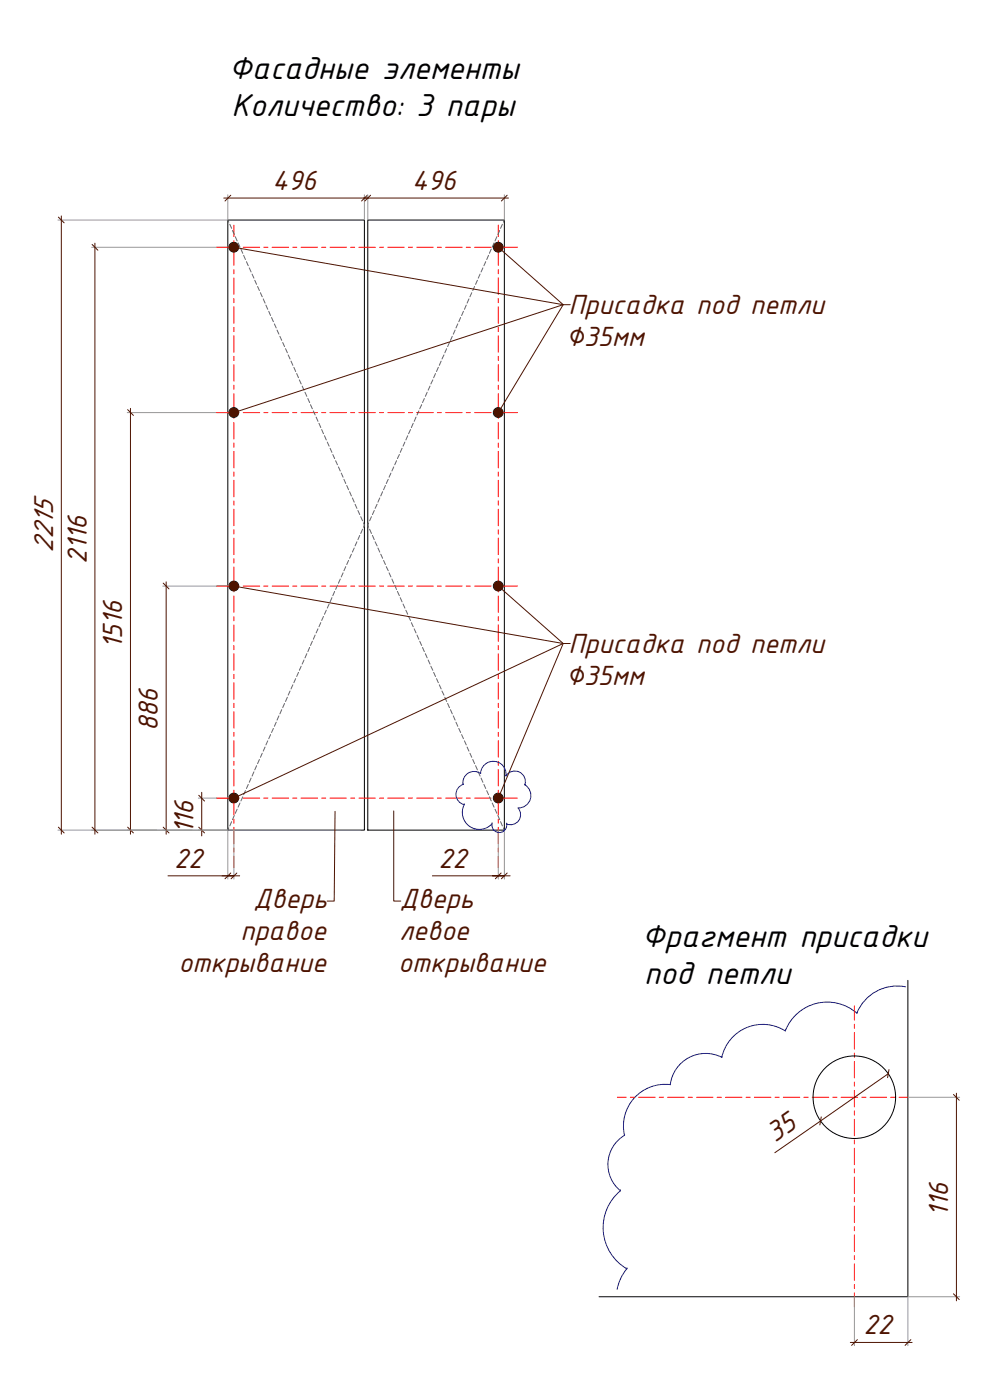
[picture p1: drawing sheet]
<svg xmlns="http://www.w3.org/2000/svg" width="297mm" height="420mm" viewBox="0 0 297 420" stroke-linecap="round" stroke-linejoin="round" font-family="sans-serif">
<!-- layer: 0 -->
<g fill="none" stroke="#000" stroke-width=".3">
<path d="M68.4 66h40.9v183.1h-40.9zM110.3 66h41v183.1h-41zM272.4 294.2v95h-92.7"/>
<circle cx="70.2" cy="74.2" r="1.46"/>
<circle cx="149.5" cy="74.2" r="1.46"/>
<circle cx="70.2" cy="123.8" r="1.46"/>
<circle cx="149.5" cy="123.8" r="1.46"/>
<circle cx="70.2" cy="175.9" r="1.46"/>
<circle cx="149.5" cy="175.9" r="1.46"/>
<circle cx="70.2" cy="239.5" r="1.46"/>
<circle cx="149.5" cy="239.5" r="1.46"/>
<circle cx="256.3" cy="329.3" r="12.4"/>
</g>
<g fill="none" stroke="#989898" stroke-width=".3">
<path d="M68.4 58.5l-.1 7.5h-50.9M109.3 58.5v7.5M110.3 58.5v7.5M151.3 58.5v7.5M27.5 74.2h42.6M38.2 123.8h31.9M48.8 175.9h21.3M59.5 239.5h10.6M17.4 249.1h90.7M68.4 249.1v14.7M70.2 249.1v14.7M149.5 249.1v14.7"/>
<path d="M151.3 249.1v14.7M272.4 329.3h15.5M256.4 389.2v14.7M287.9 389.2h-15.5v14.7"/>
</g>
<g fill="none" stroke="#4d1300" stroke-width=".3">
<path d="M67.1 59.4h85.5M18.4 64.8v185.6M28.5 73v177.4M39.1 122.6v127.8M49.9 174.6v75.8M60.5 237.8v13.1M50.4 262.8h18M68.4 262.8h1.8h-1.8M70.2 262.8h1.7M129.7 262.8h19.8h-1.7M151.3 262.8h-1.8h1.8M151.3 262.8h1.8"/>
<path d="M266.5 322.2l-34 23.7M287 328.1v62.3M255.1 402.9h18.6"/>
</g>
<!-- layer: 0 -->
<g fill="none" stroke="#4d1300" stroke-width=".3">
<path d="M69.2 58.6l-1.7 1.7M110.2 58.6l-1.7 1.7M111.2 58.6l-1.7 1.7M152.2 58.6l-1.8 1.7M17.5 65.2l1.7 1.7M27.6 73.4l1.8 1.7M70.2 74.2l98.8 17.2M149.5 74.2l19.5 17.2M169 91.4l-98.8 32.4M171.1 91.4h-2.1l-19.5 32.4M38.3 122.9l1.7 1.8M49 175l1.7 1.7"/>
<path d="M70.2 175.9l98.8 17.2M149.5 175.9l19.5 17.2M169 193.1l-98.8 46.4M171.1 193.1h-2.1l-19.5 46.4M59.6 238.7l1.8 1.7M17.5 248.2l1.7 1.8M27.6 248.2l1.8 1.8M38.3 248.2l1.7 1.8M49 248.2l1.7 1.8M59.6 248.2l1.8 1.8M100.5 243.5l-.2 26.9h-2.1M118.1 243.4v27h2.2"/>
<path d="M69.2 262l-1.7 1.7M71.1 262l-1.8 1.7M150.4 262l-1.8 1.7M152.2 262l-1.8 1.7M246.4 335.2l-.4 2.4M266.7 321l-.4 2.4M286.1 328.5l1.7 1.7M286.1 388.3l1.7 1.7M257.2 402l-1.7 1.8M273.3 402l-1.7 1.8"/>
</g>
<g fill="none" stroke="#f00" stroke-width=".3">
<path d="M65 74.2h4.2M70.2 67.6v3.4M70.2 72.2v1.3M70.2 74.7v5M70.5 74.2h1.2M73 74.2h4.9M79.1 74.2h1.3M81.6 74.2h5M87.8 74.2h1.3M90.3 74.2h5M96.5 74.2h1.2M99 74.2h5"/>
<path d="M105.2 74.2h1.2M107.7 74.2h4.9M113.9 74.2h1.2M116.4 74.2h4.9M122.5 74.2h1.3M125 74.2h5M131.2 74.2h1.2M133.7 74.2h5M139.9 74.2h1.2M142.4 74.2h4.9M148.6 74.2h1.2M149.5 67.6v3.4"/>
<path d="M149.5 72.2v1.3M149.5 74.7v5M151.1 74.2h4.2M70.2 80.9v1.3M70.2 83.4v4.9M70.2 89.6v1.2M70.2 92.1v4.9M70.2 98.3v1.2M149.5 80.9v1.3M149.5 83.4v4.9M149.5 89.6v1.2M149.5 92.1v4.9"/>
<path d="M149.5 98.3v1.2M70.2 100.8v4.9M70.2 106.9v1.3M70.2 109.4v5M70.2 115.6v1.3M70.2 118.1v5M149.5 100.8v4.9M149.5 106.9v1.3M149.5 109.4v5M149.5 115.6v1.3M149.5 118.1v5M65 123.8h4.2"/>
<path d="M70.2 124.3v1.3M70.2 126.8v4.9M70.2 133v1.2M70.2 135.5v4.9M70.5 123.8h1.2M73 123.8h4.9M79.1 123.8h1.3M81.6 123.8h5M87.8 123.8h1.3M90.3 123.8h5M96.5 123.8h1.2M99 123.8h5"/>
<path d="M105.2 123.8h1.2M107.7 123.8h4.9M113.9 123.8h1.2M116.4 123.8h4.9M122.5 123.8h1.3M125 123.8h5M131.2 123.8h1.2M133.7 123.8h5M139.9 123.8h1.2M142.4 123.8h4.9M148.6 123.8h1.2M149.5 124.3v1.3"/>
<path d="M149.5 126.8v4.9M149.5 133v1.2M149.5 135.5v4.9M151.1 123.8h4.2M70.2 141.6v1.3M70.2 144.1v5M70.2 150.3v1.3M70.2 152.8v5M70.2 159v1.3M149.5 141.6v1.3M149.5 144.1v5M149.5 150.3v1.3"/>
<path d="M149.5 152.8v5M149.5 159v1.3M65 175.9h4.2M70.2 161.5v5M70.2 167.7v1.3M70.2 170.2v4.9M70.2 176.4v1.2M70.2 178.9v4.9M70.5 175.9h1.2M73 175.9h4.9M79.1 175.9h1.3M81.6 175.9h5"/>
<path d="M87.8 175.9h1.3M90.3 175.9h5M96.5 175.9h1.2M99 175.9h5M105.2 175.9h1.2M107.7 175.9h4.9M113.9 175.9h1.2M116.4 175.9h4.9M122.5 175.9h1.3M125 175.9h5M131.2 175.9h1.2M133.7 175.9h5"/>
<path d="M139.9 175.9h1.2M142.4 175.9h4.9M148.6 175.9h1.2M149.5 161.5v5M149.5 167.7v1.3M149.5 170.2v4.9M149.5 176.4v1.2M149.5 178.9v4.9M151.1 175.9h4.2M70.2 185v1.3M70.2 187.5v5M70.2 193.7v1.3"/>
<path d="M70.2 196.2v5M149.5 185v1.3M149.5 187.5v5M149.5 193.7v1.3M149.5 196.2v5M70.2 202.4v1.3M70.2 204.9v4.9M70.2 211.1v1.2M70.2 213.6v4.9M70.2 219.8v1.2M149.5 202.4v1.3M149.5 204.9v4.9"/>
<path d="M149.5 211.1v1.2M149.5 213.6v4.9M149.5 219.8v1.2M65 239.5h4.2M70.2 222.3v4.9M70.2 228.5v1.2M70.2 230.9v5M70.2 237.2v1.2M70.2 239.6v5M70.5 239.5h1.2M73 239.5h4.9M79.1 239.5h1.3"/>
<path d="M81.6 239.5h5M87.8 239.5h1.3M90.3 239.5h5M96.5 239.5h1.2M99 239.5h5M105.2 239.5h1.2M107.7 239.5h4.9M113.9 239.5h1.2M116.4 239.5h4.9M122.5 239.5h1.3M125 239.5h5M131.2 239.5h1.2"/>
<path d="M133.7 239.5h5M139.9 239.5h1.2M142.4 239.5h4.9M148.6 239.5h1.2M149.5 222.3v4.9M149.5 228.5v1.2M149.5 230.9v5M149.5 237.2v1.2M149.5 239.6v5M151.1 239.5h4.2M70.2 245.8v1.3M70.2 248.3v4.9"/>
<path d="M70.2 254.5v1.2M70.2 257v3.4M149.5 245.8v1.3M149.5 248.3v4.9M149.5 254.5v1.2M149.5 257v3.4M256.4 301.9v4.3M256.4 307.4v1.2M256.4 309.9v4.9M256.4 316.1v1.2M256.4 318.6v4.9M185.2 329.3h2.7"/>
<path d="M189.1 329.3h1.3M191.6 329.3h5M197.8 329.3h1.3M200.3 329.3h5M206.5 329.3h1.3M209 329.3h4.9M215.2 329.3h1.2M217.7 329.3h4.9M223.8 329.3h1.3M226.3 329.3h5M232.5 329.3h1.3M235 329.3h5"/>
<path d="M241.2 329.3h1.3M243.7 329.3h5M249.9 329.3h1.2M252.4 329.3h4.9M256.4 324.7v1.3M256.4 327.2v5M256.4 333.4v1.2M256.4 335.9v5M258.6 329.3h1.2M261.1 329.3h4.9M267.2 329.3h1.3M269.7 329.3h2.7"/>
<path d="M256.4 342.1v1.2M256.4 344.6v4.9M256.4 350.8v1.2M256.4 353.3v4.9M256.4 359.5v1.2M256.4 362v4.9M256.4 368.1v1.3M256.4 370.6v5M256.4 376.8v1.2M256.4 379.3v5M256.4 385.5v1.2M256.4 388v4.3"/>
</g>
<!-- layer: 0 -->
<g fill="none" stroke="#636466" stroke-width=".3">
<path d="M68.4 66l.3 .7M68.9 67.3l.6 1.2M69.8 69.2l.5 1.2M70.6 71l.5 1.3M71.4 72.9l.6 1.3M72.3 74.8l.5 1.2M73.1 76.6l.5 1.3M73.9 78.5l.6 1.3M145.7 78.5l-.5 1.3M146.6 76.6l-.6 1.3M147.4 74.8l-.6 1.2M148.2 72.9l-.5 1.3"/>
<path d="M149.1 71l-.6 1.3M149.9 69.2l-.5 1.2M150.7 67.3l-.5 1.2M151.3 66l-.3 .7M74.8 80.4l.5 1.2M75.6 82.3l.6 1.2M76.4 84.1l.6 1.2M77.3 86l.5 1.2M78.1 87.8l.6 1.3M79 89.7l.5 1.3M79.8 91.6l.5 1.2M80.6 93.4l.6 1.3"/>
<path d="M81.5 95.3l.5 1.3M82.3 97.2l.6 1.2M83.1 99.1l.6 1.2M136.6 99.1l-.6 1.2M137.4 97.2l-.6 1.2M138.2 95.3l-.5 1.3M139.1 93.4l-.6 1.3M139.9 91.6l-.6 1.2M140.7 89.7l-.5 1.3M141.5 87.8l-.5 1.3M142.4 86l-.6 1.2M143.2 84.1l-.5 1.2"/>
<path d="M144 82.3l-.5 1.2M144.9 80.4l-.6 1.2M84 100.9l.5 1.3M84.8 102.8l.6 1.2M85.7 104.6l.5 1.3M86.5 106.5l.5 1.2M87.3 108.4l.6 1.2M88.2 110.2l.5 1.3M89 112.1l.6 1.3M89.8 114l.6 1.2M90.7 115.9l.5 1.2M91.5 117.7l.6 1.3"/>
<path d="M92.4 119.6l.5 1.2M127.3 119.6l-.5 1.2M128.2 117.7l-.6 1.3M129 115.9l-.5 1.2M129.9 114l-.6 1.2M130.7 112.1l-.6 1.3M131.5 110.2l-.5 1.3M132.4 108.4l-.6 1.2M133.2 106.5l-.6 1.2M134 104.6l-.5 1.3M134.9 102.8l-.6 1.2M135.7 100.9l-.5 1.3"/>
<path d="M93.2 121.5l.5 1.2M94 123.3l.6 1.2M94.9 125.2l.5 1.2M95.7 127l.6 1.3M96.5 128.9l.6 1.3M97.4 130.8l.5 1.2M98.2 132.7l.5 1.2M99 134.5l.6 1.3M99.9 136.4l.5 1.2M100.7 138.3l.5 1.2M119 138.3l-.6 1.2M119.8 136.4l-.6 1.2"/>
<path d="M120.6 134.5l-.5 1.3M121.5 132.7l-.6 1.2M122.3 130.8l-.5 1.2M123.2 128.9l-.6 1.3M124 127l-.6 1.3M124.8 125.2l-.5 1.2M125.7 123.3l-.6 1.2M126.5 121.5l-.6 1.2M101.5 140.1l.6 1.3M102.4 142l.5 1.2M103.2 143.8l.5 1.3M104 145.7l.6 1.3"/>
<path d="M104.9 147.6l.5 1.2M105.7 149.4l.6 1.3M106.5 151.3l.6 1.3M107.4 153.2l.5 1.2M108.2 155.1l.6 1.2M108.8 158.8l-.6 1.3M109.1 156.9l.2 .7-.2 .6M110.6 156.9l-.3 .7 .3 .6M110.9 158.8l.5 1.3M111.4 155.1l-.5 1.2M112.3 153.2l-.6 1.2M113.1 151.3l-.5 1.3"/>
<path d="M113.9 149.4l-.5 1.3M114.8 147.6l-.6 1.2M115.6 145.7l-.5 1.3M116.5 143.8l-.6 1.3M117.3 142l-.6 1.2M118.1 140.1l-.5 1.3M99.6 179.4l-.6 1.2M100.4 177.5l-.5 1.3M101.2 175.6l-.5 1.3M102.1 173.8l-.6 1.2M102.9 171.9l-.5 1.2M103.7 170.1l-.5 1.2"/>
<path d="M104.6 168.2l-.6 1.2M105.4 166.3l-.5 1.3M106.3 164.5l-.6 1.2M107.1 162.6l-.6 1.2M107.9 160.7l-.5 1.3M111.7 160.7l.6 1.3M112.6 162.6l.5 1.2M113.4 164.5l.5 1.2M114.2 166.3l.6 1.3M115.1 168.2l.5 1.2M115.9 170.1l.6 1.2M116.7 171.9l.6 1.2"/>
<path d="M117.6 173.8l.5 1.2M118.4 175.6l.6 1.3M119.2 177.5l.6 1.3M120.1 179.4l.5 1.2M90.4 199.9l-.6 1.3M91.2 198.1l-.5 1.2M92.1 196.2l-.6 1.2M92.9 194.3l-.5 1.3M93.7 192.4l-.5 1.3M94.6 190.6l-.6 1.3M95.4 188.7l-.5 1.2M96.3 186.9l-.6 1.2"/>
<path d="M97.1 185l-.6 1.2M97.9 183.1l-.5 1.3M98.7 181.3l-.5 1.2M120.9 181.3l.6 1.2M121.8 183.1l.5 1.3M122.6 185l.6 1.2M123.4 186.9l.6 1.2M124.3 188.7l.5 1.2M125.1 190.6l.6 1.3M125.9 192.4l.6 1.3M126.8 194.3l.5 1.3M127.6 196.2l.6 1.2"/>
<path d="M128.5 198.1l.5 1.2M129.3 199.9l.6 1.3M82 218.6l-.5 1.2M82.9 216.7l-.6 1.3M83.7 214.8l-.6 1.3M84.5 213l-.5 1.2M85.4 211.1l-.6 1.3M86.2 209.3l-.5 1.2M87 207.4l-.5 1.2M87.9 205.5l-.6 1.3M88.7 203.7l-.5 1.2M89.6 201.8l-.6 1.2"/>
<path d="M130.1 201.8l.6 1.2M131 203.7l.5 1.2M131.8 205.5l.6 1.3M132.6 207.4l.6 1.2M133.5 209.3l.5 1.2M134.3 211.1l.6 1.3M135.2 213l.5 1.2M136 214.8l.6 1.3M136.8 216.7l.6 1.3M137.7 218.6l.5 1.2M72.8 239.1l-.5 1.3M73.6 237.3l-.5 1.2"/>
<path d="M74.5 235.4l-.6 1.2M75.3 233.5l-.5 1.3M76.2 231.6l-.6 1.3M77 229.8l-.6 1.3M77.8 227.9l-.5 1.3M78.7 226.1l-.6 1.2M79.5 224.2l-.5 1.2M80.3 222.3l-.5 1.3M81.2 220.5l-.6 1.2M138.5 220.5l.6 1.2M139.3 222.3l.6 1.3M140.2 224.2l.5 1.2"/>
<path d="M141 226.1l.5 1.2M141.8 227.9l.6 1.3M142.7 229.8l.5 1.3M143.5 231.6l.5 1.3M144.3 233.5l.6 1.3M145.2 235.4l.5 1.2M146 237.3l.6 1.2M146.8 239.1l.6 1.3M68.7 248.5l-.3 .6M69.5 246.6l-.6 1.3M70.3 244.7l-.5 1.3M71.1 242.9l-.5 1.2"/>
<path d="M72 241l-.6 1.2M147.7 241l.5 1.2M148.5 242.9l.6 1.2M149.4 244.7l.5 1.3M150.2 246.6l.5 1.3M151 248.5l.3 .6"/>
</g>
<g fill="none" stroke="#00f" stroke-width=".3">
<path d="M138.9 235.4a3.4 3.4 0 0 1 1.6-3.4 3.4 3.4 0 0 1 3.7 .1 3.8 3.8 0 0 1 4.2-3.6 3.8 3.8 0 0 1 3.4 4.3 3.2 3.2 0 0 1 4-1.1 3.2 3.2 0 0 1 1.7 3.8M138.9 235.4a3.2 3.2 0 0 0-2.1 3.2 3.2 3.2 0 0 0 2.5 2.9M139 235.5h.1M144.2 232.2h.1M151.8 232.9h.1M157.5 235.5a3.7 3.7 0 0 1 1.6 4.3 3.7 3.7 0 0 1-3.7 2.7 3 3 0 0 1 .2 3.7 3 3 0 0 1-3.6 1.1M157.5 235.6h.1M139.3 241.5a5.1 5.1 0 0 0 1.6 6.5 5.1 5.1 0 0 0 6.7-.8M139.3 241.5h.1M147.6 247.2a2.22 2.22 0 0 0 2.2 2.7 2.22 2.22 0 0 0 2.2-2.6M147.6 247.2h.1M152 247.3h.1"/>
<path d="M271.7 296.2a13 13 0 0 0-14.6 7.9 13.5 13.5 0 0 0-21.5 5.3 12.6 12.6 0 0 0-19 7.9 10.7 10.7 0 0 0-15.5 8.2 12.5 12.5 0 0 0-13.7 15.2M216.6 317.4h.1M235.7 309.4h.1M257.1 304.1h.1M201.2 325.5h.1M186.1 357.4a14.3 14.3 0 0 0 2 23.4M186.2 357.4h.1M187.4 340.7a10.2 10.2 0 0 0-1.2 16.7M187.4 340.7h.1M188.1 380.7a13.9 13.9 0 0 0-2.9 6.3M188.1 380.8h.1"/>
</g>
<g fill="#4d1300" stroke="#4d1300" stroke-width=".3">
<path d="M68.9 74v.4l1.3-.2zM68.9 74.4l1.3-.2-1.1 .6zM69.1 74.8l.2 .3 .9-.9z"/>
<path d="M69.3 75.1l.3 .2 .6-1.1zM70.2 74.2l-.2 1.2-.4-.1zM70.2 74.2l-.2 1.2h.3z"/>
<path d="M70.2 74.2l.1 1.2 .4-.1zM70.2 74.2l.8 .9-.3 .2zM70.2 74.2l.8 .9 .3-.3z"/>
<path d="M70.2 74.2l1.1 .6 .1-.4zM70.2 74.2l1.2-.2v.4zM70.2 74.2l1.2-.2-.1-.3z"/>
<path d="M70.2 74.2l1.1-.5-.2-.3zM70.8 73.1l.3 .3-.9 .8zM70.4 73l-.2 1.2 .6-1.1z"/>
<path d="M70 73l.2 1.2 .2-1.2zM69.6 73.1l.4-.1 .2 1.2zM69.3 73.3l.9 .9-.6-1.1z"/>
<path d="M69.3 73.3l-.2 .3 1.1 .6zM69.1 73.6l1.1 .6-1.3-.2z"/>
<path d="M148.6 73.4l-.2 .3 1.1 .5zM148.4 73.7l1.1 .5-1.2-.1zM148.3 74.1v.4l1.2-.3z"/>
<path d="M148.3 74.5l.1 .3 1.1-.6zM148.4 74.8l1.1-.6-.8 .9zM149.5 74.2l-.8 .9 .3 .3z"/>
<path d="M149.5 74.2l-.5 1.2h.4zM149.5 74.2l.3 1.2h-.4zM149.5 74.2l.3 1.2 .3-.1z"/>
<path d="M149.5 74.2l.6 1.1 .3-.2zM149.5 74.2l1.2 .5-.3 .4zM149.5 74.2l1.2 .5v-.4z"/>
<path d="M149.5 74.2l1.2 .1v-.3zM149.5 74.2l1.1-.6 .1 .4zM150.3 73.3l-.8 .9 1.1-.6z"/>
<path d="M150 73.1l-.5 1.1 .8-.9zM149.6 73l.4 .1-.5 1.1zM149.3 73l.2 1.2 .1-1.2z"/>
<path d="M148.9 73.2l.6 1-.2-1.2zM148.6 73.4l.3-.2 .6 1z"/>
<path d="M69 124.2l.2 .3 1-.7zM69.2 124.5l1-.7-.7 1zM70.2 123.8l-.7 1 .3 .2z"/>
<path d="M70.2 123.8l-.4 1.2 .4 .1zM70.2 123.8l.4 1.2-.4 .1zM70.2 123.8l.4 1.2 .3-.2z"/>
<path d="M70.2 123.8l.7 1 .3-.3zM70.2 123.8l1.2 .4-.2 .3zM70.2 123.8l1.2 .4v-.4z"/>
<path d="M70.2 123.8h1.2v-.4zM70.2 123.8l1-.7 .2 .3zM70.9 122.8l-.7 1 1-.7z"/>
<path d="M70.6 122.6l-.4 1.2 .7-1zM70.2 122.6h.4l-.4 1.2zM69.8 122.6l.4 1.2v-1.2z"/>
<path d="M69.5 122.8l.7 1-.4-1.2zM69.5 122.8l.7 1-1-.7zM69.2 123.1l-.2 .3 1.2 .4z"/>
<path d="M69 123.4l-.1 .4h1.3zM68.9 123.8h1.3l-1.2 .4z"/>
<path d="M149.5 123.8l-.6 1.1 .3 .1zM149.5 123.8l.1 1.3-.4-.1zM149.5 123.8l.1 1.3 .4-.1z"/>
<path d="M149.5 123.8l.5 1.2 .3-.2zM149.5 123.8l1.1 .7-.3 .3zM149.5 123.8l1.1 .7 .1-.4z"/>
<path d="M149.5 123.8l1.2 .3v-.4zM149.5 123.8l1.2-.5v.4zM149.5 123.8l1.2-.5-.3-.3z"/>
<path d="M150.1 122.8l-.6 1 .9-.8zM149.8 122.6l.3 .2-.6 1zM149.4 122.6l.1 1.2 .3-1.2z"/>
<path d="M149 122.7l.5 1.1-.1-1.2zM148.7 122.9l.3-.2 .5 1.1zM148.7 122.9l-.3 .3 1.1 .6z"/>
<path d="M148.4 123.2l-.1 .3 1.2 .3zM148.3 123.5l1.2 .3-1.2 .1zM148.3 123.9l.1 .4 1.1-.5z"/>
<path d="M148.4 124.3l.2 .3 .9-.8zM148.6 124.6l.9-.8-.6 1.1z"/>
<path d="M68.9 175.7v.4l1.3-.2zM68.9 176.1l1.3-.2-1.1 .5zM69.1 176.4l.2 .3 .9-.8z"/>
<path d="M69.3 176.7l.3 .3 .6-1.1zM70.2 175.9l-.2 1.2-.4-.1zM70.2 175.9l-.2 1.2h.3z"/>
<path d="M70.2 175.9l.1 1.2 .4-.1zM70.2 175.9l.8 .9-.3 .2zM70.2 175.9l.8 .9 .3-.4z"/>
<path d="M70.2 175.9l1.1 .5 .1-.3zM70.2 175.9l1.2-.2v.4zM70.2 175.9l1.2-.2-.1-.4z"/>
<path d="M71.1 175l-.9 .9 1.1-.6zM70.8 174.8l.3 .2-.9 .9zM70.4 174.7l-.2 1.2 .6-1.1z"/>
<path d="M70 174.7l.2 1.2 .2-1.2zM69.6 174.8l.4-.1 .2 1.2zM69.3 175l.9 .9-.6-1.1z"/>
<path d="M69.3 175l-.2 .3 1.1 .6zM69.1 175.3l1.1 .6-1.3-.2z"/>
<path d="M148.6 175l-.2 .4 1.1 .5zM148.4 175.4l1.1 .5-1.2-.1zM148.3 175.8v.3l1.2-.2z"/>
<path d="M148.3 176.1l.1 .4 1.1-.6zM148.4 176.5l1.1-.6-.8 .9zM149.5 175.9l-.8 .9 .3 .2z"/>
<path d="M149.5 175.9l-.5 1.1 .4 .1zM149.5 175.9l.3 1.2h-.4zM149.5 175.9l.3 1.2 .3-.1z"/>
<path d="M149.5 175.9l.6 1.1 .3-.3zM149.5 175.9l1.2 .5-.3 .3zM149.5 175.9l1.2 .5v-.4z"/>
<path d="M149.5 175.9l1.2 .1v-.4zM149.5 175.9l1.1-.6 .1 .3zM150.3 175l-.8 .9 1.1-.6z"/>
<path d="M150 174.8l-.5 1.1 .8-.9zM149.6 174.7l.4 .1-.5 1.1zM149.3 174.7l.2 1.2 .1-1.2z"/>
<path d="M148.9 174.8l.6 1.1-.2-1.2zM148.6 175l.3-.2 .6 1.1z"/>
<path d="M69.1 240.1l.2 .3 .9-.9zM69.3 240.4l.9-.9-.6 1.1zM70.2 239.5l-.6 1.1 .4 .1z"/>
<path d="M70.2 239.5l-.2 1.2h.3zM70.2 239.5l.5 1.2h-.4zM70.2 239.5l.5 1.2 .3-.2z"/>
<path d="M70.2 239.5l.8 1 .3-.4zM70.2 239.5l1.2 .3-.1 .3zM70.2 239.5l1.2 .3v-.4z"/>
<path d="M70.2 239.5l1.2-.1-.1-.4zM70.2 239.5l.9-.8 .2 .3zM70.8 238.5l-.6 1 .9-.8z"/>
<path d="M70.4 238.3l-.2 1.2 .6-1zM70 238.3h.4l-.2 1.2zM69.7 238.4l.5 1.1-.2-1.2z"/>
<path d="M69.3 238.6l.9 .9-.5-1.1zM69.3 238.6l.9 .9-1.1-.6zM69.1 238.9l-.2 .4 1.3 .2z"/>
<path d="M68.9 239.3v.4l1.3-.2zM68.9 239.7l1.3-.2-1.1 .6z"/>
<path d="M149.5 239.5l-.5 1.2h.4zM149.5 239.5l.3 1.2h-.4zM149.5 239.5l.3 1.2 .3-.1z"/>
<path d="M149.5 239.5l.6 1.1 .3-.3zM149.5 239.5l1.2 .5-.3 .3zM149.5 239.5l1.2 .5v-.4z"/>
<path d="M149.5 239.5l1.2 .1v-.3zM149.5 239.5l1.1-.6 .1 .4zM150.3 238.6l-.8 .9 1.1-.6z"/>
<path d="M150 238.4l-.5 1.1 .8-.9zM149.6 238.3l.4 .1-.5 1.1zM149.2 238.3l.3 1.2 .1-1.2z"/>
<path d="M148.9 238.5l.6 1-.3-1.2zM148.6 238.7l.3-.2 .6 1zM148.6 238.7l-.2 .4 1.1 .4z"/>
<path d="M148.4 239.1l-.1 .3 1.2 .1zM148.3 239.4l1.2 .1-1.2 .3zM148.3 239.8l.1 .4 1.1-.7z"/>
<path d="M148.4 240.2l.3 .3 .8-1zM149.5 239.5l-.5 1.2-.3-.2z"/>
</g>
<g font-size="10.3">
<text x="68.7" y="23.8">Фасадные элементы</text>
<text x="69.5" y="34.8">Количество: 3 пары</text>
<text x="192.6" y="284.3">Фрагмент присадки</text>
<text x="193.3" y="295.4">под петли</text>
</g>
<g font-size="9" fill="#4d1300">
<text x="81.6" y="57">496</text>
<text x="123.6" y="57">496</text>
<text x="170.6" y="94.3">Присадка под петли</text>
<text x="169.8" y="104">∅35мм</text>
<text x="15.9" y="166" transform="rotate(-90 15.9 166)">2215</text>
<text x="26" y="169.3" transform="rotate(-90 26 169.3)">2116</text>
<text x="36.7" y="194.6" transform="rotate(-90 36.7 194.6)">1516</text>
<text x="170.6" y="196">Присадка под петли</text>
<text x="169.8" y="205.7">∅35мм</text>
<text x="47.4" y="219.4" transform="rotate(-90 47.4 219.4)">886</text>
<text x="58" y="250.4" transform="rotate(-90 58 250.4)">116</text>
<text x="52.2" y="260.4">22</text>
<text x="131.6" y="260.4">22</text>
<text x="76.1" y="272.5">Дверь</text>
<text x="120" y="272.5">Дверь</text>
<text x="72.1" y="282.1">правое</text>
<text x="119.7" y="282.1">левое</text>
<text x="53.5" y="291.8">открывание</text>
<text x="119.5" y="291.8">открывание</text>
<text x="232.5" y="342.9" transform="rotate(-35 232.5 342.9)">35</text>
<text x="284.5" y="365.3" transform="rotate(-90 284.5 365.3)">116</text>
<text x="259.1" y="400.4">22</text>
</g>
</svg>
